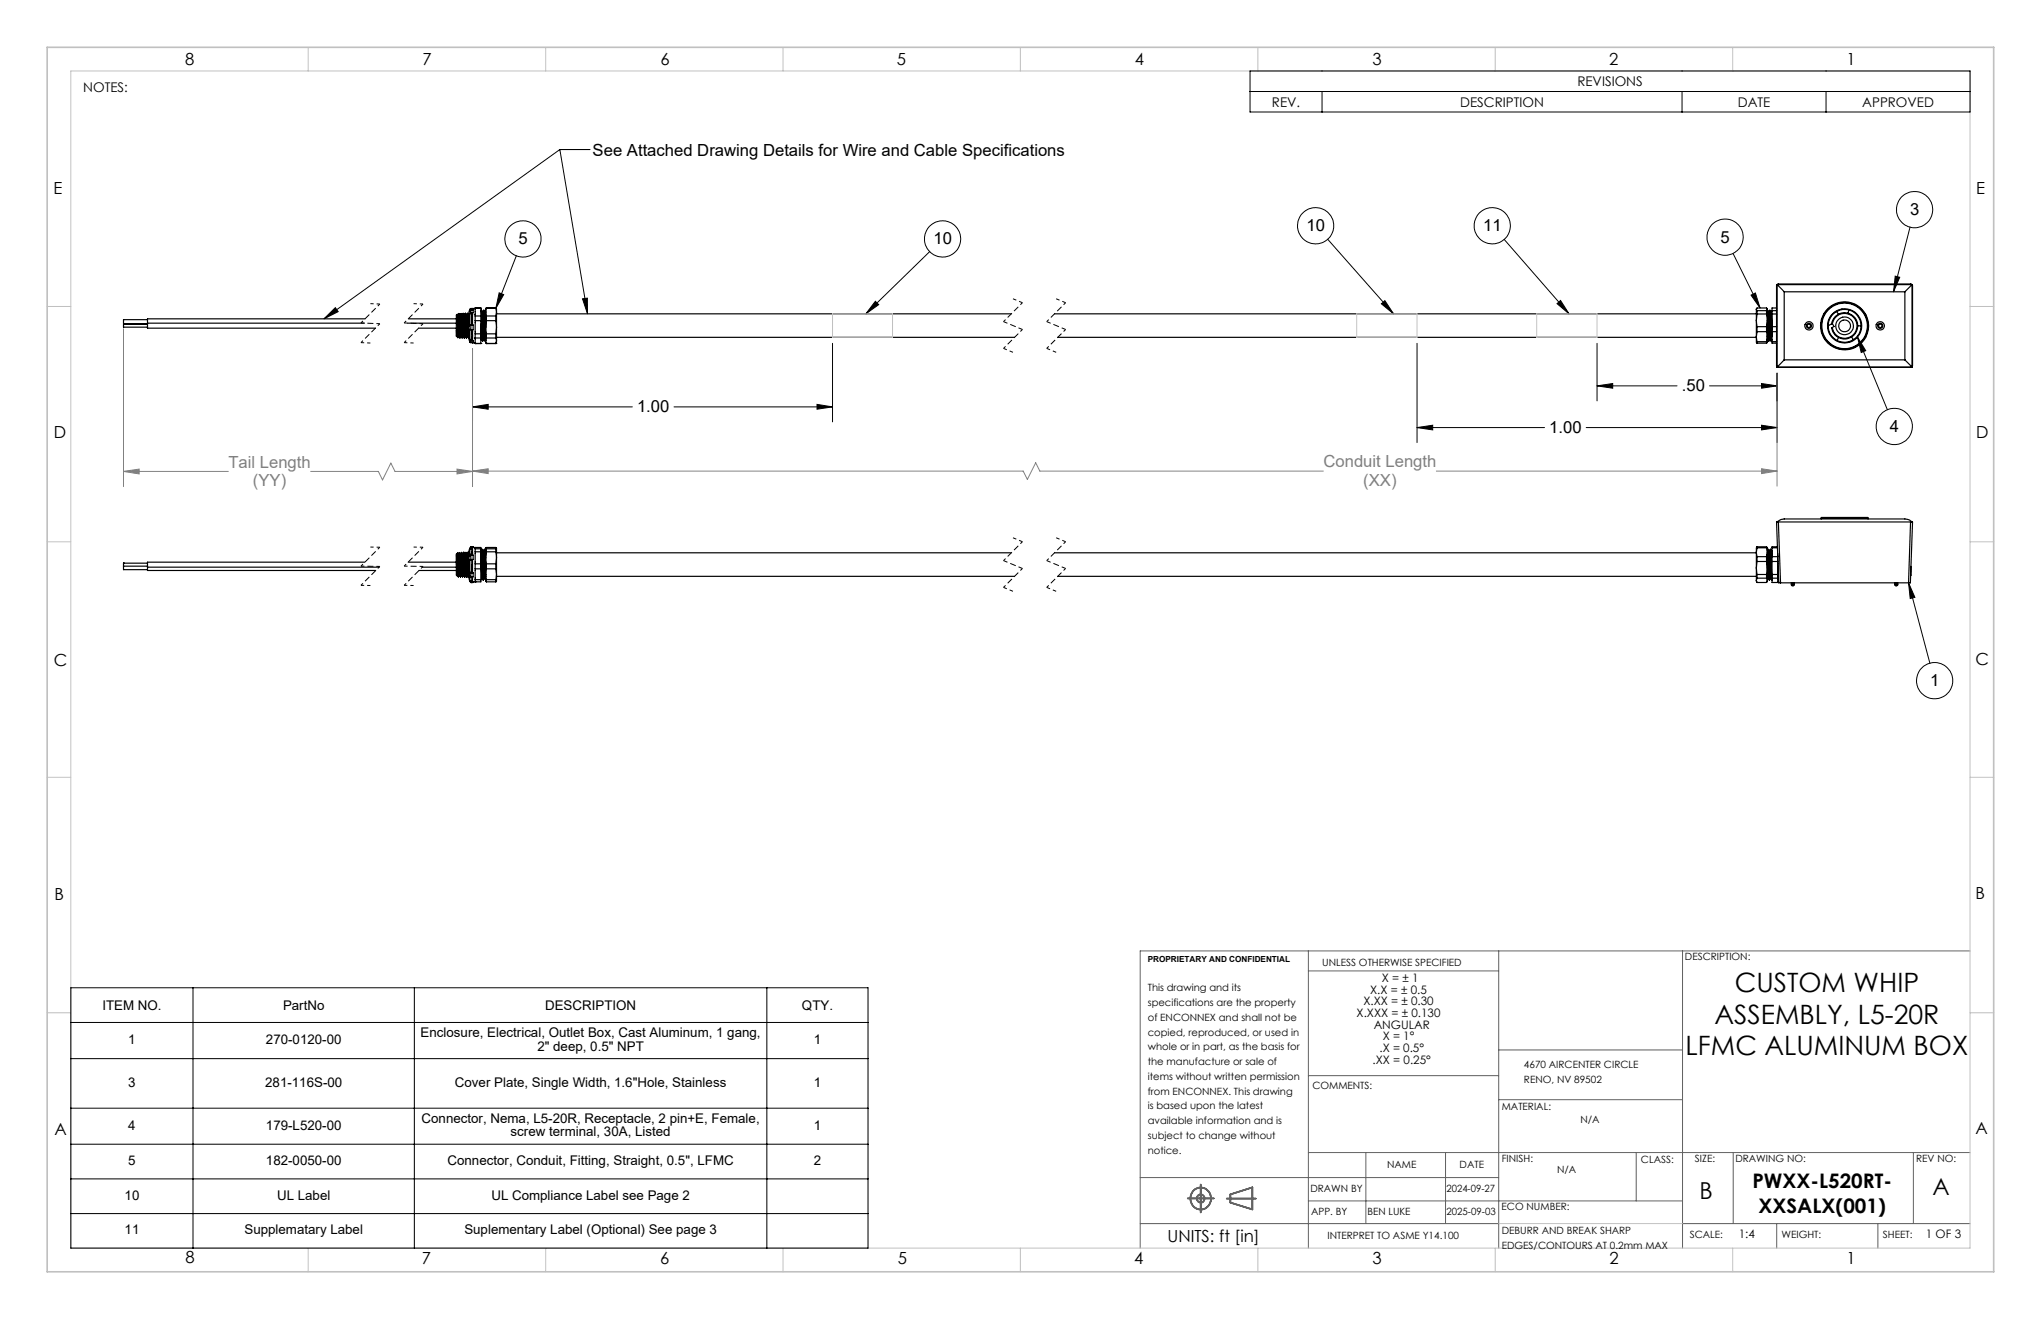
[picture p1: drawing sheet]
<svg xmlns="http://www.w3.org/2000/svg" width="432mm" height="279mm" viewBox="0 0 432 279" stroke-linecap="round" stroke-linejoin="round" font-family="sans-serif">
<g fill="none" stroke="#606060" stroke-width=".35">
<path d="M251.4 253.5h5.5M252.6 251.8a2.24 2.24 0 0 1 3.1 .1 2.24 2.24 0 0 1 .1 3.1 2.24 2.24 0 0 1-3 .3 2.43 2.43 0 0 1-.2-3.5zM254.1 250.6v5.9M259.6 253.5h6.2M260.4 252.6l4.7-1.4v4.6l-4.7-1.4z"/>
<circle cx="254.1" cy="253.5" r=".84"/>
</g>
<g fill="none" stroke="#606060" stroke-width=".21">
<path d="M276.9 201.1v62.9M276.9 205.4h40.3M317.2 201.1v62.9M356.1 201.1v62.9M417 201.1h-175.7v62.9M276.9 227.5h40.3M317.2 222.1h38.9M317.2 232.6h38.9M241.3 258.8h75.9M241.3 249.1h75.9M276.9 243.8h140.1M276.9 254h79.2"/>
<path d="M289.1 243.8v15M306 243.8v15M346.3 243.8v10.2M356.1 258.8h60.9M366.9 243.8v15M376.1 258.8v5.2M397.5 258.8v5.2M405 243.8v15"/>
</g>
<g fill="none" stroke="#c0c0c0" stroke-width=".21">
<path d="M15 15h402v249h-402zM65.2 10v5M115.5 10v5M165.7 10v5M216 10v5M266.2 10v5M316.5 10v5M366.7 10v5M10 64.8h5M176.2 66.4h12.7v5h-12.7zM287.2 66.4h12.7v5h-12.7zM325.3 66.4h12.7v5h-12.7z"/>
<path d="M417 64.8h5M10 114.6h5M417 114.6h5M10 164.4h5M417 164.4h5M10 214.2h5M417 214.2h5M317.2 258.8h38.9M65.2 264v5M115.5 264v5M165.7 264v5M216 264v5"/>
<path d="M266.2 264v5M316.5 264v5M366.7 264v5"/>
</g>
<path d="M10 10h412v259h-412z" fill="none" stroke="#c0c0c0" stroke-width=".35"/>
<g fill="none" stroke="#000" stroke-width=".25">
<path d="M31.2 67.6h-5.1v.9h5.1M31.2 68.4v1h48.3M31.2 68.6h-5.1v.6h5.1M31.2 68.4h45.9M77.3 67.4h-46.1v1M86.3 68.4h10.3M86.4 67.4h10.2M88.6 69.4h8M96.6 69.8l.1 1.3M96.6 69.8l.2 1.4M96.7 71.1h.1M96.7 71.1l.2 .3 .2-.3"/>
<path d="M96.8 66.5l.1 4.9M96.9 66.6l.3 4.5M96.9 66.6l-.1-.1a2.79 2.79 0 0 0-.2 1.9v2.7v-1.3M96.9 66.7l.2 4.4M96.9 66.6l.2-.3 .2 5.1M97.1 71.1h.1M97.1 66.3l.2 .3M97.2 71.1l.1 .4M97.2 66.3l.2 5.1M97.3 66.6l.2 4.5M97.3 71.5h.1M97.4 66.7l.2 4.4"/>
<path d="M97.5 66.3l-.2 .3M97.5 71.1l-.1 .4M97.5 71.1h.1M97.6 66.3l.2 .3M97.6 66.3l.2 5.1M97.6 71.1l.2 .3M97.6 66.3l.2 5.2M97.8 66.6l.2 4.5M97.8 71.5h.1M97.8 66.6h.1M97.8 66.6l.2-.3 .2 5.1M97.8 66.6l.3 4.5"/>
<path d="M98 71.1l-.2 .4M98 71.1h.1M98.1 71.1l.1 .4M98.1 66.3l.1 .3M98.1 66.3l.2 5.1M98.2 71.5h.1M98.2 66.6h.1M98.3 66.6l.2-.3 .2 5.2M98.3 66.6l.2 4.5-.3-4.5M98.5 71.2l-.2 .3M98.5 66.3h.1M98.5 71.2h.1"/>
<path d="M98.5 66.3l.2 5v.2l.3-.3 .1 .3M98.5 71.2l.2 .3M98.5 66.3l.2 .3M98.7 66.6h.1M98.7 66.6l.2 4.5M98.7 66.6l.3 4.5M98.9 66.3l.3 5.2M99 66.3l-.3 .3M99 66.3l.2 5.2M99 66.3l.1 .3M99.1 66.6h.1M99.1 66.6l.2 2.5"/>
<path d="M99.2 66.6l.1 .8M99.3 66.5l-.1 .1M99.3 71.4l-.1 .1M99.4 65.4a7.4 7.4 0 0 0-.1 3.2 10.3 10.3 0 0 0 .1 3.6v.1M99.4 65.4l.5 .1M99.4 65.4v.5l.3-.4M99.4 66.3v2.5l.3-.1M99.4 71.8l.3 .3M99.4 72.3v-.1l.3 .3M99.4 66.3h.5M99.4 72.3h.1M99.4 71.8h.5"/>
<path d="M99.7 68.7h.5v1h-.5M99.7 65.5h.5v.6M99.7 65.5v.6M99.7 66.1l-.3 .2M99.7 68.7v1M99.7 69.7h-.3v2.1M99.7 72.1v.4M99.7 72.5h.9M99.7 66.1h.5M99.7 72.1h.5M99.8 71.2h.1M99.9 71.2l.1 .3"/>
<path d="M99.9 66.4v2.3v-2M99.9 71.4l.1 .1M99.9 71.8l.3 .3M99.9 69.7v2.1M99.9 66.3v2.5M99.9 66.3l.1 .3M100 69.7v1.5M100 70.3v-.6v2.3M100 65.4l-.1 .1M100 65.3v.2M100 72.5h.1M100 66.2v2.5"/>
<path d="M100.2 72.1v.4M100.2 66.1l-.3 .2M100.6 66.8v1M100.6 70.6v.9M100.6 65.2h1.2M100.6 72.7h.1M100.6 65.3h-.9l-.2 .1M100.6 65.2v1.6M100.6 71.5v1M100.6 67.8v2.8M100.6 71.5h1.2M100.6 66.5h-.1"/>
<path d="M100.6 71.5l-.1 .1M100.6 72.7h1.2M100.6 67.8h1.2M100.6 70.6h1.2M100.6 72.5v.2M100.6 66.8h1.2M101.8 68.6l.1 3.1M101.8 70.5l.1 1.3M101.8 66.8v1M101.8 70.6v.9M101.8 72.7h.1M101.8 65.2v1.6"/>
<path d="M101.8 67.8v2.8M101.8 71.5v1.2M101.8 65.6v.2M101.9 65.6l.2 6.5-.2-.3M101.9 71.8h.1M101.9 65.6h.1M101.9 71.8l-.1 .1M101.9 65.7l.3 6.4 .2-.3M102 65.6l.1 .4M102.1 66h.1M102.1 66l.3 5.8M102.1 72.1h.1"/>
<path d="M102.2 66l.2 5.7M102.4 65.6l-.2 .4M102.4 65.6l.3 .4M102.4 71.8h.1M102.4 65.6l.3 6.5M102.4 71.8l.2 .3M102.4 65.7l.3 6.4 .1-.1M102.7 66l.1 3.1M102.7 72.1h.1M102.7 66h.1M102.7 66l.1 1.2M102.8 69.2l.1 1.4"/>
<path d="M102.8 66l.1 .8M102.8 66v3.2M102.8 69.2v2.9M102.8 72.1l.1 .6M102.8 65.9l-.1 .1M102.9 66.8v1M102.9 70.6v.9M102.9 65.2l-.1 .8M102.9 65.1v.1M102.9 65.1l-.1 .9M102.9 72.7h.1M102.9 71.5h2.1"/>
<path d="M102.9 65.1h2.1M102.9 72.7h2.1M102.9 67.8h2.1M102.9 70.6h2.1M102.9 67.8l-.1 1.4M102.9 71.5l-.1 .6M102.9 66.8h2.1M102.9 65.2h2.1M105 67.8l.1 1.4M105 66.8v1M105 71.5l.1 .6M105 70.6v.9"/>
<path d="M105 65.2l.1 .8M105 65.1v.1M105 65.1l.1 .9M105 72.7h.1M105.1 66l-.1 .8M105.1 66v3.2M105.1 69.2v2.9M105.1 72.1l-.1 .6M105.1 66.4h108.9M105.1 71.4h109.6M105.1 69.2l-.1 1.4M223.2 66.4h148.6"/>
<path d="M223.9 71.4h147.9M371.8 67.8l.1 1.3M371.8 67.8v3.4M371.8 65.4l.1 .3M371.8 65.4v2.4M371.8 71.2l.1 1.1M371.8 71.2v1.2M371.8 65.4l.1-.3h2l.2 .3M371.8 65.3v.1M371.8 72.4l.1 .2M371.9 69.1v1.1M371.9 65.7v.7"/>
<path d="M371.9 72.3v.3M371.9 69.1h2M371.9 66.4l-.1 1.4M371.9 66.4h2M371.9 70.2l-.1 1M371.9 70.2h2M371.9 72.3h2M371.9 65.7h2M371.9 72.6h2M373.9 66.4l.2 1.4M373.9 70.2l.2 1M373.9 69.1v1.1"/>
<path d="M373.9 65.7v.7M373.9 72.3v.3M374 65.3l.1 .1M374.1 71.8h.1M374.1 65.6l.3 .4M374.1 65.7l.2 6.4-.2-.3M374.1 67.8v3.4M374.1 70.8v.9M374.1 65.4l-.2 .3M374.1 65.4v2.4M374.1 71.2v1.2l-.2 .2M374.1 67.8l-.2 1.3"/>
<path d="M374.1 71.2l-.2 1.1M374.2 65.7l.2 6.4 .2-.3M374.3 66l.3 5.8M374.3 72.1h.1M374.4 66l.2-.4 .3 .4M374.4 66l.2 5.7M374.6 65.7l.3 6.4-.3-.3M374.6 65.7l.3 6.4 .2-.3M374.9 66l.2 5.2M374.9 72.1h.1M374.9 66l.2 3.6M375.1 65.7l-.2 .3"/>
<path d="M375.1 69.1v1.1M375.1 65.7v.7M375.1 72.3v.3h.9M375.1 69.1h.9M375.1 66.4h.9M375.1 66.4v2.7M375.1 70.2v2.1M375.1 70.2h.9M375.1 72.3h.9M375.1 65.7h.9M376 65.1h-.9v.6M376.1 60.2l1.5 1.5"/>
<path d="M376.1 77.7h28.6M376.1 60.2h28.6M376.1 60.2v17.5M376.4 77.7l-.4-.3v-17l.3-.3h28.3l.2 .4v16.8l-.2 .3-.2 .1M377.6 76.1l-1.5 1.6M377.6 76.1h25.6M377.6 61.7h25.6M377.6 61.7v14.4M385.3 68.9v.1M386 71.4h.1M386 66.5h.1M387 68.9a3.4 3.4 0 0 0 1.8 3.1"/>
<path d="M387.7 68.5l-.7 .4M387.8 69.3a2.23 2.23 0 0 0 1.3 2.1M387.8 68.5a2.64 2.64 0 0 1 4.2-1.7 2.64 2.64 0 0 1-.2 4.5 2.64 2.64 0 0 1-4-2M387.8 68.5h-.1M387.8 68.5l.4 .6-.4 .2M388.8 65.9a3.5 3.5 0 0 0-1.8 3M388.8 65.9l.3 .6M389.1 66.5a2.89 2.89 0 0 0-1.4 2M389.1 71.4l-.3 .6M391.2 66.2a2.8 2.8 0 0 0-2.1 .3M391.2 66.2a2.75 2.75 0 0 1 2 2.7M391.3 65.6a3.5 3.5 0 0 1 2.6 3.3"/>
<path d="M391.3 65.6a3.3 3.3 0 0 0-2.5 .3M391.3 65.6l-.1 .6M391.9 71.3a2.74 2.74 0 0 1-2.8 .1M391.9 71.3l.4 .5M392.3 71.8a3.4 3.4 0 0 1-3.5 .2M393.2 68.9a2.86 2.86 0 0 1-1.3 2.4M393.2 68.9h.7M393.9 68.9a3.3 3.3 0 0 1-1.6 2.9M394.7 71.4h.2M394.7 66.5h.2M394.8 66.5h.1M395.5 68.9v.1"/>
<path d="M403.2 76.1l1.5 1.6M403.2 61.7v14.4M404.7 60.2l-1.5 1.5M404.7 60.2v17.5M26.1 119.8v.7h5.1M26.1 119.1h.1M26.1 119.1v.7M26.1 119.1h5.1M26.1 119.8h5.1M31.2 120v.7h48.3M31.2 120h49.1M77.2 118.9h-46v1.1"/>
<path d="M86.4 118.9h10.2M89.4 120h7.2M96.6 117.4l.2 4.2M96.6 117.4l.3 3.8M96.6 118.7l.1 3M96.6 118.7l.2 3M96.6 117.4v1.3M96.8 117l-.2 .2 .1 4.6M97 117.2l.2 4.5M97 117.2l.2 1.7a6.2 6.2 0 0 0 .2 3.1l-.2-5.1-.2 .3-.1-.2v3.1M97.2 116.9h.1M97.3 116.9l.2 5.1"/>
<path d="M97.3 116.9l.1 .3M97.4 117.2h.1M97.5 117.2l.2 4.5M97.7 116.9l.2 5.1-.3-.6-.2-4.2M97.7 116.8l-.2 .4M97.7 116.9h.1M97.9 117.2l-.2-.3 .2 5.1M97.9 117.1h.1M97.9 117.2l.2 4.5M97.9 117.2l.3 4.5M98.1 116.9l-.2 .3M98.1 116.9l.3 5.1"/>
<path d="M98.1 116.8h.1M98.2 116.8l.2 .3M98.2 116.9l.2 5.1M98.4 117.1h.1M98.4 117.2l.2 4.5M98.6 116.9l-.2 .2M98.6 116.9l.2 5.1M98.6 116.8h.1M98.6 116.9l.2 .2M98.8 117.1l.2 4.6M98.8 117.1h.1M98.8 117.1l.3 4.6"/>
<path d="M99 116.8l-.2 .3M99 116.8l.3 5.2M99 116.8h.1M99.2 117.1h.1M99.3 117.1l-.2-.3 .2 4.8M99.3 117.1h.1M99.4 116.1v1.5l.3-.2M99.4 118.5v2.6M99.4 116.1h.5M99.4 118.5h.5M99.7 115.7l-.4 .8v5.5M99.7 117.4h.5v.9"/>
<path d="M99.7 115.7h.5l-.3 .4M99.7 115.7v.1M99.7 115.8l-.3 .3M99.7 117.4v.9M99.7 118.3l-.3 .2M99.7 115.8h2.1v.3M99.7 118.3h.5M99.9 119.4v1.7M99.9 118.5v2.6M99.9 116.1v1.3M99.9 116.8h.1M99.9 116.8v.1"/>
<path d="M100 116.8v.4M100 115.9v1.5l-.1-.6M100 118.4v2.8M100.2 118.3l-.3 .2M100.6 119.3v1M100.6 116.1v.6M100.6 116.7v2.6M100.6 115.8v.3M100.6 116.7h1.2M100.6 119.3h1.2M100.6 116.1h1.2M101.8 117l.2 5.3"/>
<path d="M101.8 119.3v1M101.8 116.1v.6M101.8 116.7v2.6M102 116.2l-.2 .4 .3 5.7M102 116.2l.3 6.4M102 116.2h.1M102.1 116.2l.2 .3M102.1 116.2l.2 6.4M102.3 116.5h.1M102.3 116.6l.2 5.7M102.3 116.5l.3 5.8M102.5 116.2l-.2 .3"/>
<path d="M102.5 116.2l.3 6.4-.2-.3-.3 .3M102.5 116.2h.1M102.6 116.2l.2 .3M102.6 116.2l.2 5.8M102.8 118l.1 1.3M102.8 118v3.5M102.8 115.9l.1 .2M102.8 115.9v2.1M102.8 115.9l.1-.1h2.1l.1 .1M102.9 119.3v1M102.9 116.1v.6M102.9 116.7h2.1"/>
<path d="M102.9 119.3h2.1M102.9 116.7l-.1 1.3M102.9 116.1h2.1M105 119.3v1M105 116.7l.1 1.3M105 116.1v.6M105.1 118v3.5M105.1 115.9v2.1M105.1 116.9h108.9M105.1 118l-.1 1.3M105.1 115.9l-.1 .2M223.2 116.9h148.6"/>
<path d="M371.8 116.8l.1 .9M371.8 116.8v3.3M371.9 118.8l-.1 1.3M371.9 117.7v1.1M371.9 115.7v.2M371.9 115.7l-.1 .2v.9M371.9 117.7h2M371.9 118.8h2M371.9 115.9l-.1 .9M371.9 115.9h2M371.9 115.7h2M373.9 118.8l.2 1.3"/>
<path d="M373.9 117.7v1.1M373.9 115.9l.2 .9M373.9 115.7v.2M373.9 115.7l.2 .2v.9M374.1 116.8v3.3M374.1 119.1l.1 3.2M374.1 117.3l.2 5M374.1 116.8l-.2 .9M374.2 116.2l-.1 .2M374.2 116.2l.3 6.4M374.2 116.2h.1M374.3 116.2l.2 .3"/>
<path d="M374.3 116.2l.2 6.4M374.5 116.5h.1M374.5 116.5l.2 5.8M374.5 116.5l.3 5.8M374.7 116.2l-.2 .3M374.7 116.2l.3 6.4M374.7 116.2h.1M374.8 116.2l.2 .3M374.8 116.2l.2 6.4M375 116.5l.1 1.2M375 116.5h.1M375.1 117.7v1.1"/>
<path d="M375.1 115.9v1.8M375.1 118.8v2.7M375.1 116.5h-.1M375.1 117.7h1.2M375.1 118.8h1.2M375.1 115.9h1.1M376.1 110.4l.9-.5 .6-.1h25.6l.9 .2 .6 .4M376.1 110.4l.4 12.9h.4M376.1 110.4h.3M376.2 115.7h-1.1v.2M376.3 117.7v1.1M376.3 118.8v2.7"/>
<path d="M376.3 117v.7M376.4 110.4h28M376.4 110.4l.5 12.9M385.5 109.6l.1-.1h9.7l.1 .1M385.5 109.6h9.9M385.5 109.6v.2M395.4 109.6v.2M404.4 110.4h.3M404.4 110.4l-.4 12.9M404.5 119.8l-.1 1.9M404.7 110.4h.1l-.4 12.9h-.4M88.7 120.7h7.9"/>
<path d="M96.8 121.7h-.1M96.8 121.7h.1M96.8 121.7l.2 .3 .3-.3M96.9 121.2l.1 .8M96.9 120.1v1.1M96.9 120.1l.1 1.8M97.7 121.7l-.3 .3M98.1 121.7l-.2 .3M98.1 121.7h.1M98.2 121.7l.2 .3M98.4 122h.1M98.6 121.7l-.2 .3"/>
<path d="M98.6 121.7h.1M98.6 121.7l.2 .3M98.8 122h.1M99 121.7l-.2 .3M99 121.7h.1M99.1 121.7l.2 .3M99.3 122v.7l.4 .5M99.4 121.1l.3 .1M99.4 122.9l.3 .3M99.4 121.1h.5M99.4 122.9h.5M99.7 123.2h.1"/>
<path d="M99.7 121.2v.8M99.7 122l-.3-.2v1.1M99.7 123.2h.5M99.7 121.2h.5M99.9 122v.9M99.9 121.1l.3 .1M99.9 122.8l.1 .2M99.9 122.9l.3 .3M100 122v1.1h1.8v-.5M100.1 123.1l.1 .1M100.2 121.2v.8h-.5M100.6 122.6v.5"/>
<path d="M100.6 123.1h.1M100.6 120.3v2.3M100.6 120.3h1.2M100.6 122.6h1.2M101.8 120.3v2.3M101.8 122.6l.2-.3 .3 .3M102.3 122.7h.1M102.8 121.5l.1 1.1M102.8 121.5v1.4l.1 .2M102.9 120.3l-.1 1.2M102.9 122.6v.5M102.9 123.1h2.1"/>
<path d="M102.9 120.3h2.1M102.9 122.6h2.1M105 120.3l.1 1.2M105 122.6v.5M105.1 121.5l-.1 1.1M105.1 121.5v1.4l-.1 .2M105.1 121.9h109.6M223.9 121.9h147.9M371.8 120.1l.1 1.4M371.8 120.1v2.7M371.8 122.8l.1 .4h2l.2-.4M371.8 122.8l.1 .3"/>
<path d="M371.9 121.5v.8M371.9 121.5h2M371.9 122.3l-.1 .5M371.9 122.3h2M373.9 122.3l.2 .5M373.9 121.5v.8M374.1 122.6l.2-.3 .2 .3M374.1 120.1l-.2 1.4M374.1 120.1v2.7M374.1 122.8l-.2 .3M374.5 122.7h.1M375 122.6l-.3-.3-.2 .4"/>
<path d="M375 122.7h.1M375.1 121.5v.8M375.1 122.3v.9h1.2v-.1M375.1 122.6l-.1 .1M375.1 121.5h1.2M375.1 122.3h1.2M376.3 121.5v.8M376.3 122.3v.8M376.3 123.1h.2M376.9 123.3h27.1M379.2 123.7h.1M379.2 123.7l.1 .2"/>
<path d="M379.2 123.3v.4M379.3 123.7v.2M379.3 123.3v.4M379.3 123.7h.3M379.3 123.9h.3M379.6 123.7v.2M379.6 123.7h.2M379.6 123.3v.4M379.8 123.7l-.2 .2M379.8 123.3v.4M401.1 123.7h.2M401.1 123.7l.2 .2"/>
<path d="M401.1 123.3v.4M401.3 123.7v.2M401.3 123.7h.2M401.3 123.9h.2M401.3 123.3v.4M401.5 123.7v.2M401.5 123.7h.2M401.5 123.3v.4M401.7 123.7l-.2 .2M401.7 123.3v.4"/>
<circle cx="382.9" cy="68.9" r=".36"/>
<circle cx="382.9" cy="68.9" r=".55"/>
<circle cx="382.9" cy="68.9" r=".89"/>
<circle cx="390.4" cy="68.9" r="4.8"/>
<circle cx="390.4" cy="68.9" r="5"/>
<circle cx="390.4" cy="68.9" r="3.6"/>
<circle cx="390.4" cy="68.9" r="1.88"/>
<circle cx="390.4" cy="68.9" r="1.26"/>
<circle cx="390.4" cy="68.9" r="5.1"/>
<circle cx="398" cy="68.9" r=".89"/>
<circle cx="398" cy="68.9" r=".54"/>
<circle cx="398" cy="68.9" r=".37"/>
</g>
<g fill="none" stroke="#000" stroke-width=".21">
<path d="M264.6 15h152.4v8.7h-152.4zM264.6 19.4h152.4M279.8 19.4v4.3M356 19.4v4.3M386.5 19.4v4.3M118.5 31.6h6.3M118.5 31.6l-49.9 35.8M118.5 31.6l5.9 34.8M109.3 54.1l-4.3 11.1M196.8 53.2l-13.5 13.2M281 50.6l14 15.8M318.4 50.6l13.7 15.8"/>
<path d="M366.8 53.6l5.7 11.5M401.1 58.4l1 .3-1.3 3zM404.3 48l-3.5 13.7M68.6 67.4l2.4-2.3 .6 .8zM100 73.8v15.4M105.7 61.9l.9 .4-1.6 2.9zM123.3 63.2l1-.1 .1 3.3zM176.2 72.6v16.6M185.3 63.7l.7 .7-2.7 2zM292.4 64.3l.7-.7 1.9 2.8zM299.9 72.6v21M329.6 64.2l.7-.6 1.8 2.8z"/>
<path d="M338 72.6v12.2M370.6 62.4l.9-.4 1 3.1zM376.1 78.9v14.7M393.2 71.3l1.7 2.9-1 .4zM393.2 71.3l6.3 15.4M100 86.1l3.3-.6v1.1zM100 86.1h33.8M142.7 86.1h33.5M172.9 85.5l3.3 .6-3.3 .5zM299.9 90.4l3.3-.5v1zM299.9 90.4h27M335.7 90.4h40.4"/>
<path d="M338 81.6l3.3-.5v1zM338 81.6h17M361.8 81.6h14.3M372.9 81.1l3.2 .5-3.2 .5zM372.9 89.9l3.2 .5-3.2 .5zM404 123.3l1.3 3.1-1 .2zM404 123.3l4.5 17M15 208.9h168.7v55.1h-168.7zM15 216.3h168.7M40.9 208.9v55.1M87.7 208.9v55.1M162.3 208.9v55.1"/>
<path d="M15 223.9h168.7M15 234.4h168.7M15 242h168.7M15 249.4h168.7M15 256.7h168.7"/>
<circle cx="110.7" cy="50.6" r="3.8"/>
<circle cx="199.5" cy="50.6" r="3.8"/>
<circle cx="278.5" cy="47.8" r="3.8"/>
<circle cx="315.9" cy="47.8" r="3.8"/>
<circle cx="365.2" cy="50.2" r="3.8"/>
<circle cx="405.3" cy="44.3" r="3.8"/>
<circle cx="401" cy="90.2" r="3.8"/>
<circle cx="409.5" cy="144" r="3.8"/>
</g>
<path d="M26.1 69.5v33.4M100 73.8v29.1M376.1 78.9v23.9M26.1 99.7l3.4-.5v1zM26.1 99.7h22.2M65.8 99.7h14.3l.9 1.8 1.7-3.5 .9 1.7h16.4M96.7 99.2l3.3 .5-3.3 .5zM100 99.6l3.3-.4v1zM100 99.6h116.6l.9 1.8 1.7-3.5 .9 1.7h60M304 99.6h72.1M372.9 99.2l3.2 .4-3.2 .6z" fill="none" stroke="#808080" stroke-width=".21"/>
<path d="M76.4 68.3l4 .2M85.5 68.3l4 .2M212.4 73.7l2 .8M214.4 63.2l2 .8M221.6 73.7l2 .8M223.6 63.2l2 .8M76.4 119.8h4M85.5 119.8h4M214.4 113.8l2 .8M223.6 113.8l2 .8M212.4 124.2l2 .9M221.6 124.2l2 .9" fill="none" stroke="#000" stroke-width=".21" stroke-dasharray="1.3 .6" stroke-dashoffset=".5" stroke-linecap="butt"/>
<g fill="none" stroke="#000" stroke-width=".21" stroke-dasharray="1.3 .6" stroke-dashoffset=".7" stroke-linecap="butt">
<path d="M80.4 64.3l-4 4M80.4 68.5l-4 4M89.5 64.3l-4 4M89.5 68.5l-4 4M216.4 64l-4 4M216.4 69.7l-4 4M225.6 64l-4 4M225.6 69.7l-4 4M80.4 115.8l-4 4M80.4 119.8l-4 4M89.5 115.8l-4 4M89.5 119.8l-4 4"/>
<path d="M216.4 114.6l-4 4M225.6 114.6l-4 4M216.4 120.2l-4 4M225.6 120.2l-4 4"/>
</g>
<path d="M212.4 68l4 1.7M221.6 68l4 1.7M212.4 118.6l4 1.6M221.6 118.6l4 1.6" fill="none" stroke="#000" stroke-width=".21" stroke-dasharray="1.3 .6" stroke-dashoffset=".4" stroke-linecap="butt"/>
<path d="M76.4 72.5l2 .1M78.4 64.2l2 .1M85.5 72.5l2 .1M87.5 64.2l2 .1M78.4 115.7l2 .1M87.5 115.7l2 .1M76.4 123.8h2M85.5 123.8h2" fill="none" stroke="#000" stroke-width=".21" stroke-dasharray="1.3 .6" stroke-dashoffset=".6" stroke-linecap="butt"/>
<path d="M338 81.6l3.3-.5v1zM372.9 81.1l3.2 .5-3.2 .5zM372.9 89.9l3.2 .5-3.2 .5zM299.9 90.4l3.3-.5v1zM100 86.1l3.3-.6v1.1zM172.9 85.5l3.3 .6-3.3 .5zM401.1 58.4l1 .3-1.3 3zM393.2 71.3l1.7 2.9-1 .4zM370.6 62.4l.9-.4 1 3.1zM105.7 61.9l.9 .4-1.6 2.9zM68.6 67.4l2.4-2.3 .6 .8zM123.3 63.2l1-.1 .1 3.3zM185.3 63.7l.7 .7-2.7 2zM292.4 64.3l.7-.7 1.9 2.8zM329.6 64.2l.7-.6 1.8 2.8zM404 123.3l1.3 3.1-1 .2z" fill="#000"/>
<path d="M372.9 99.2l3.2 .4-3.2 .6zM100 99.6l3.3-.4v1zM96.7 99.2l3.3 .5-3.3 .5zM26.1 99.7l3.4-.5v1z" fill="#808080"/>
<g font-size="5.6">
<text x="367.2" y="209.9">CUSTOM WHIP</text>
<text x="362.9" y="216.6">ASSEMBLY, L5-20R</text>
<text x="356.8" y="223.2">LFMC ALUMINUM BOX</text>
</g>
<g font-size="4.9">
<text x="359.8" y="253.6">B</text>
<text x="409" y="252.9">A</text>
</g>
<g font-size="4.2">
<text x="370.9" y="251.3">PWXX-L520RT-</text>
<text x="372.2" y="256.5">XXSALX(001)</text>
</g>
<g font-size="3.5">
<text x="39.2" y="13.8">8</text>
<text x="89.4" y="13.8">7</text>
<text x="139.8" y="13.8">6</text>
<text x="189.8" y="13.8">5</text>
<text x="240.2" y="13.8">4</text>
<text x="290.5" y="13.8">3</text>
<text x="340.6" y="13.8">2</text>
<text x="390.8" y="13.8">1</text>
<text x="125.4" y="33">See Attached Drawing Details for Wire and Cable Specifications</text>
<text x="11.3" y="41.1">E</text>
<text x="418.3" y="41">E</text>
<text x="404.3" y="45.5">3</text>
<text x="109.7" y="51.7">5</text>
<text x="197.6" y="51.7">10</text>
<text x="276.5" y="48.9">10</text>
<text x="313.9" y="48.9">11</text>
<text x="364.2" y="51.3">5</text>
<text x="356" y="82.8">.50</text>
<text x="134.8" y="87.2">1.00</text>
<text x="11.4" y="92.7">D</text>
<text x="327.9" y="91.6">1.00</text>
<text x="400" y="91.4">4</text>
<text x="418.3" y="92.7">D</text>
<text x="11.4" y="140.9">C</text>
<text x="418.1" y="140.8">C</text>
<text x="408.5" y="145.1">1</text>
<text x="11.5" y="190.4">B</text>
<text x="418.1" y="190.2">B</text>
<text x="418.1" y="239.8">A</text>
<text x="11.5" y="240.1">A</text>
<text x="247.1" y="262.8">UNITS: ft [in]</text>
<text x="39.2" y="267.2">8</text>
<text x="89.3" y="267.4">7</text>
<text x="139.8" y="267.4">6</text>
<text x="190" y="267.4">5</text>
<text x="240" y="267.4">4</text>
<text x="290.5" y="267.4">3</text>
<text x="340.7" y="267.4">2</text>
<text x="390.8" y="267.5">1</text>
</g>
<g font-size="3.5" fill="#808080">
<text x="48.3" y="98.9">Tail Length</text>
<text x="280.1" y="98.8">Conduit Length</text>
<text x="53.5" y="102.9">(YY)</text>
<text x="288.6" y="102.8">(XX)</text>
</g>
<g font-size="2.8">
<text x="17.6" y="19.4">NOTES:</text>
<text x="269.2" y="22.6">REV.</text>
<text x="309.1" y="22.6">DESCRIPTION</text>
<text x="333.9" y="18.2">REVISIONS</text>
<text x="367.8" y="22.6">DATE</text>
<text x="394.2" y="22.6">APPROVED</text>
<text x="21.7" y="213.6">ITEM NO.</text>
<text x="59.9" y="213.6">PartNo</text>
<text x="115.4" y="213.6">DESCRIPTION</text>
<text x="169.7" y="213.6">QTY.</text>
<text x="27.2" y="220.9">1</text>
<text x="56.3" y="220.9">270-0120-00</text>
<text x="89" y="219.5">Enclosure, Electrical, Outlet Box, Cast Aluminum, 1 gang,</text>
<text x="172.3" y="220.9">1</text>
<text x="113.7" y="222.3">2&quot; deep, 0.5&quot; NPT</text>
<text x="27.2" y="229.9">3</text>
<text x="56.1" y="229.9">281-116S-00</text>
<text x="96.3" y="229.9">Cover Plate, Single Width, 1.6&quot;Hole, Stainless</text>
<text x="172.3" y="229.9">1</text>
<text x="27.2" y="239">4</text>
<text x="56.3" y="239">179-L520-00</text>
<text x="89.2" y="237.6">Connector, Nema, L5-20R, Receptacle, 2 pin+E, Female,</text>
<text x="172.3" y="239">1</text>
<text x="108.1" y="240.4">screw terminal, 30A, Listed</text>
<text x="27.2" y="246.5">5</text>
<text x="56.3" y="246.5">182-0050-00</text>
<text x="94.7" y="246.5">Connector, Conduit, Fitting, Straight, 0.5&quot;, LFMC</text>
<text x="172.3" y="246.5">2</text>
<text x="26.4" y="253.8">10</text>
<text x="58.6" y="253.8">UL Label</text>
<text x="104" y="253.8">UL Compliance Label see Page 2</text>
<text x="26.4" y="261.1">11</text>
<text x="51.7" y="261.1">Supplematary Label</text>
<text x="98.3" y="261.1">Suplementary Label (Optional) See page 3</text>
</g>
<g font-size="2.5">
<text x="292.5" y="207.7">X = ± 1</text>
<text x="287.1" y="215.1">X.XXX = ± 0.130</text>
<text x="288.6" y="212.6">X.XX = ± 0.30</text>
<text x="290" y="210.2">X.X = ± 0.5</text>
<text x="290.8" y="217.6">ANGULAR</text>
<text x="292.7" y="220.1">X = 1°</text>
<text x="290.5" y="225">.XX = 0.25°</text>
<text x="292" y="222.5">.X = 0.5°</text>
<text x="368" y="261.9">1:4</text>
<text x="407.6" y="261.9">1 OF 3</text>
</g>
<g font-size="2.1">
<text x="356.6" y="203.1">DESCRIPTION:</text>
<text x="242.9" y="209.7">This drawing and its</text>
<text x="279.9" y="204.3">UNLESS OTHERWISE SPECIFIED</text>
<text x="242.9" y="212.8">specifications are the property</text>
<text x="242.9" y="215.9">of ENCONNEX and shall not be</text>
<text x="242.9" y="219.1">copied, reproduced, or used in</text>
<text x="242.9" y="222.2">whole or in part, as the basis for</text>
<text x="242.9" y="225.3">the manufacture or sale of</text>
<text x="322.6" y="226">4670 AIRCENTER CIRCLE</text>
<text x="242.9" y="228.4">items without written permission</text>
<text x="242.9" y="231.5">from ENCONNEX. This drawing</text>
<text x="277.8" y="230.4">COMMENTS:</text>
<text x="322.6" y="229.1">RENO, NV 89502</text>
<text x="242.9" y="234.6">is based upon the latest</text>
<text x="242.9" y="237.8">available information and is</text>
<text x="317.9" y="234.8">MATERIAL:</text>
<text x="334.5" y="237.5">N/A</text>
<text x="242.9" y="240.9">subject to change without</text>
<text x="242.9" y="244">notice.</text>
<text x="317.9" y="245.8">FINISH:</text>
<text x="358.8" y="245.8">SIZE:</text>
<text x="367.3" y="245.8">DRAWING NO:</text>
<text x="405.6" y="245.8">REV NO:</text>
<text x="293.6" y="247.1">NAME</text>
<text x="308.9" y="247.1">DATE</text>
<text x="329.6" y="248.2">N/A</text>
<text x="347.3" y="246.1">CLASS:</text>
<text x="277.3" y="252.2">DRAWN BY</text>
<text x="277.5" y="257.1">APP. BY</text>
<text x="289.4" y="257.1">BEN LUKE</text>
<text x="306.2" y="252.2">2024-09-27</text>
<text x="306.2" y="257.1">2025-09-03</text>
<text x="317.8" y="256">ECO NUMBER:</text>
<text x="281" y="262.1">INTERPRET TO ASME Y14.100</text>
<text x="317.9" y="261.1">DEBURR AND BREAK SHARP</text>
<text x="357.6" y="261.9">SCALE:</text>
<text x="377.1" y="261.9">WEIGHT:</text>
<text x="398.5" y="261.9">SHEET:</text>
<text x="317.9" y="264.2">EDGES/CONTOURS AT 0.2mm MAX</text>
</g>
<text font-size="1.8" x="242.9" y="203.6">PROPRIETARY AND CONFIDENTIAL</text>
</svg>
